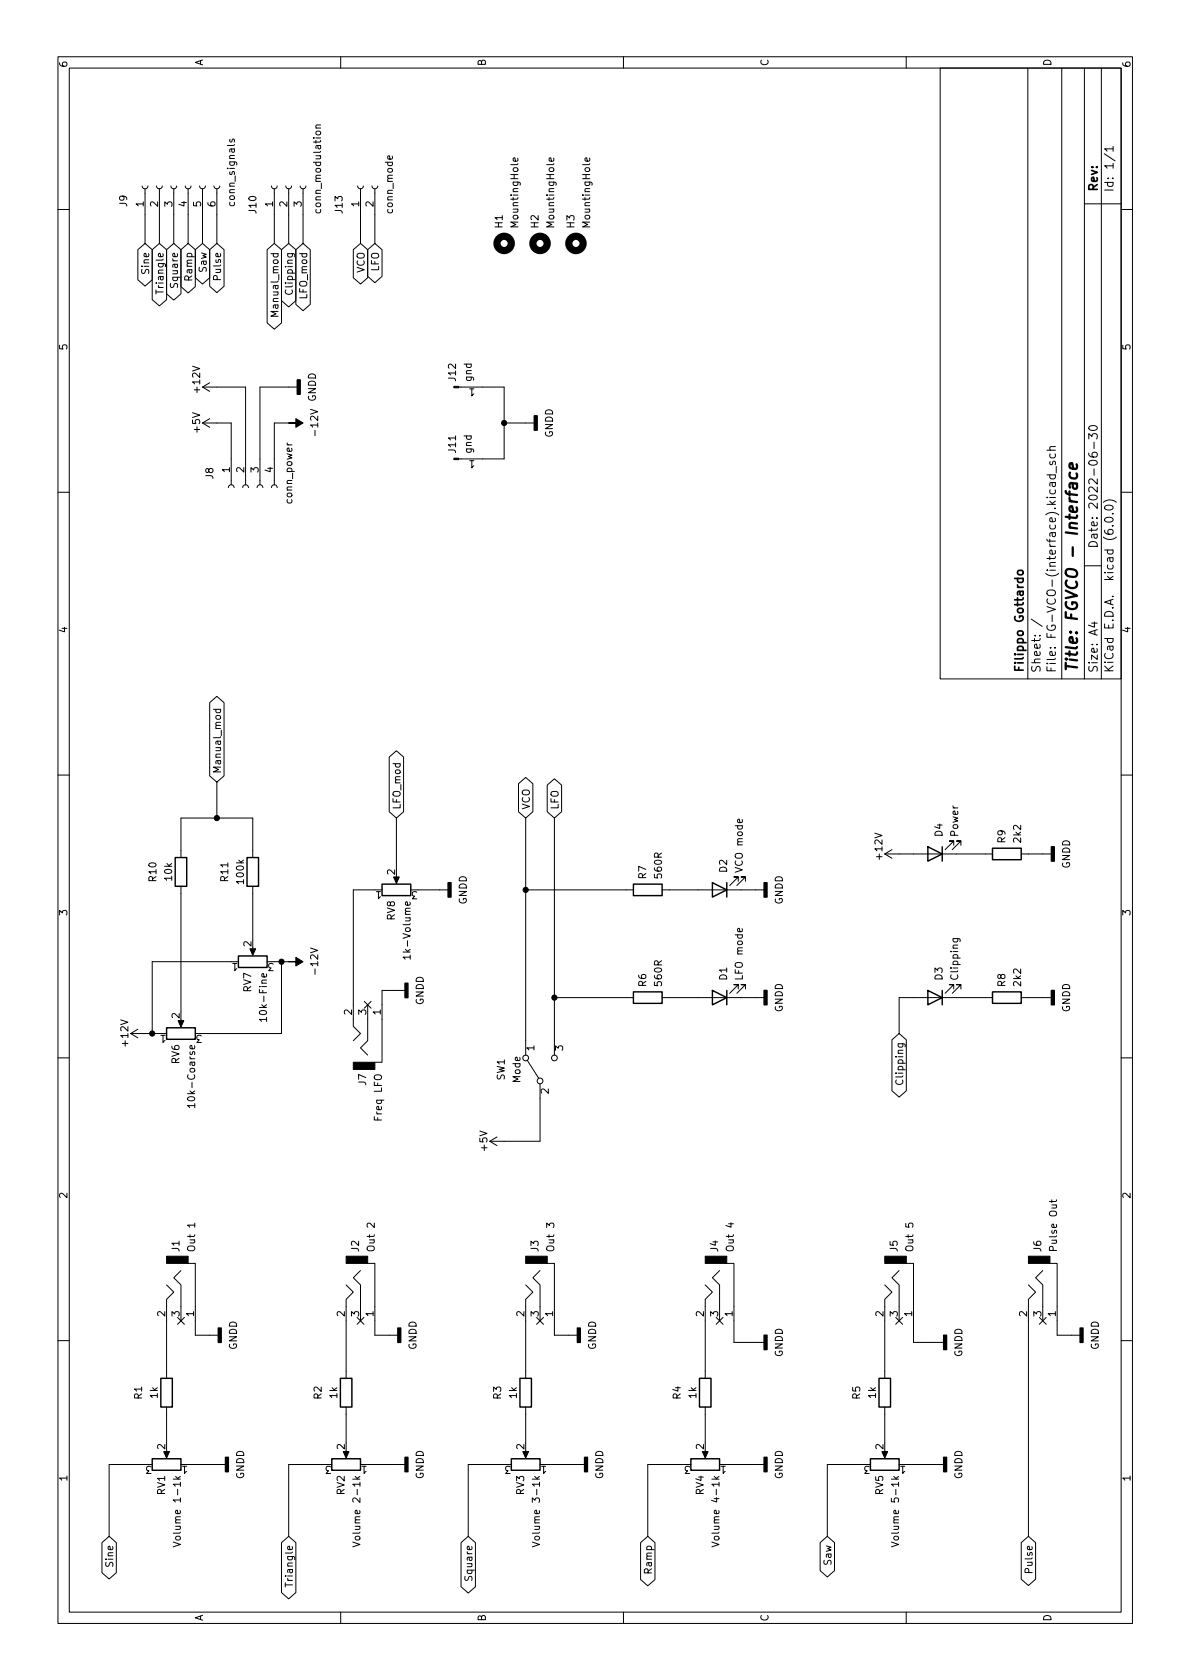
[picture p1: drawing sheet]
<svg xmlns="http://www.w3.org/2000/svg" width="210mm" height="297mm" viewBox="0 0 210 297" stroke-linecap="round" stroke-linejoin="round" font-family="sans-serif">
<g fill="none" stroke="#000" stroke-width=".18">
<path d="M10.2 10h190.1v277h-190.1zM12.2 12h186.1v273h-186.1zM60.2 10v2M110.2 10v2M160.2 10v2M166.3 12h32v108h-32zM181.8 12v108M187.8 12v108M191.8 12v108M194.8 12v108M10.2 37h2M25.1 32.9l.2 .3 .3 .2 .4-.2 .2-.3"/>
<path d="M25.6 33.4v9.6M27.7 32.9l.1 .3 .4 .2 .3-.2 .2-.3M28.2 33.4v9.6M30.2 32.9l.2 .3 .3 .2 .4-.2 .1-.3M30.7 33.4v9.6M32.8 32.9l.1 .3 .4 .2 .3-.2 .2-.3M33.3 33.4v9.6M35.3 32.9l.1 .3 .4 .2 .4-.2 .1-.3M35.8 33.4v9.6M37.8 32.9l.2 .3 .3 .2 .4-.2 .2-.3M38.3 33.4v9.6M40.7 24.6l-.1 .3 .2 .2h.2l.1-.5h.3v.5"/>
<path d="M48 32.9l.1 .3 .4 .2 .4-.2 .1-.3M48.5 33.4v9.6M50.5 32.9l.2 .3 .3 .2 .4-.2 .2-.3M51 33.4v9.6M53.1 32.9l.1 .3 .4 .2 .3-.2 .2-.3M53.6 33.4v9.6M55.9 22.6h.8M56 23.2h.6l.1 .2-.1 .3-.1 .1h-.5l-.1-.2zM56.7 22.1l-.8 .1v.3l.1 .1M63.2 32.9l.2 .3 .3 .2 .4-.2 .2-.3M63.7 33.4v9.6M65.8 32.9l.1 .3 .4 .2 .3-.2 .2-.3"/>
<path d="M66.3 33.4v9.6M69.3 27.6l.1 .4-.2 .1h-.6v-.5l.3-.1 .1 .6M91.5 28l.1 .3-.2 .2-.6-.1v-.4l.2-.1 .2 .6M97.9 28v.3l-.1 .2-.6-.1v-.4l.2-.1 .1 .6M104.2 28l.1 .3-.2 .2-.6-.1v-.4l.2-.1 .2 .6M191.8 36h6.5M195.3 27.2l1.9 1.3M196.8 26.3h-1.5l.5 .4M196.8 25.9v.8M198.3 37h2M24.4 44.2l1.2-1.2 1.3 1.2v5.3l-1.3 1.1-1.2-1.1zM26.9 44.2l1.3-1.2 1.3 1.2v8.8l-1.3 1.1-1.3-1.1z"/>
<path d="M27.6 51.3v.7M29.5 44.2l1.2-1.2 1.3 1.2v7.8l-1.3 1.1-1.2-1.1zM32 44.2l1.3-1.2 1.2 1.2v6.5l-1.2 1.1-1.3-1.1zM34.5 44.2l1.3-1.2 1.3 1.2v4.9l-1.3 1.1-1.3-1.1zM37.1 44.2l1.2-1.2 1.3 1.2v6.4l-1.3 1.1-1.2-1.1zM47.2 44.2l1.3-1.2 1.3 1.2v12.9l-1.3 1.1-1.3-1.1zM49.2 55.1h-1.3l.9 .4-.9 .4h1.3M49.8 44.2l1.2-1.2 1.3 1.2v9l-1.3 1.1-1.2-1.1zM52.3 44.2l1.3-1.2 1.3 1.2v9.6l-1.3 1.1-1.3-1.1zM62.5 44.2l1.2-1.2 1.3 1.2v4.9l-1.3 1.1-1.2-1.1zM65 44.2l1.3-1.2 1.3 1.2v4.7l-1.3 1.1-1.3-1.1zM35.8 68.4h7.6v17.3"/>
<path d="M35.8 74.8h5.1v10.9M35.8 68.4l1.3 .8M35.8 74.8l1.3 .8M37.1 67.7l-1.3 .7M37.1 74l-1.3 .8M50.8 78.3l.2 .4M51 74.8h-2.5v10.9M52.6 68.4h-6.6v17.3M81.1 68.4h8v12.7h-8M89.1 74.8h5.4M185.1 79.6h1.5M186.6 79h-.9l-.1 .4 .2 .2"/>
<path d="M192.5 77.6v-.9l.6 .5 .1-.5h.7l.1 .3v.4l-.1 .2M192.6 75.5a1 1 0 0 1 1.4 .1 .81 .81 0 0 1-.6 .6 .81 .81 0 0 1-.8-.3zM193.5 78.2v1.1M10.2 87h2M40.4 86.2l.1-.3 .4-.2 .3 .2 .2 .3M42.9 86.2l.2-.3 .3-.2 .4 .2 .1 .3M45.5 86.2l.1-.3 .4-.2 .3 .2 .2 .3M48 86.2l.1-.3 .4-.2 .4 .2 .1 .3M185.1 84h1.5M185.7 84l-.1 .4 .3 .3h.4l.3-.2v-.5M185.7 81.6l-.1 .4 .2 .2 .3-.1 .1-.5h.4v.6M185.7 80.2l-.1 .5 .3 .3h.4l.3-.2v-.6"/>
<path d="M186 85.3l.1 .5a.29 .29 0 0 0 .2 .2 .29 .29 0 0 0 .3-.2v-.5M186.6 85.3l-.9 .1v.6M186.8 82.5v1.1M192.5 80.1a.59 .59 0 0 0 .7 .7h.5l.3-.1v-.5l-.1-.2h-.5l-.2 .1-.1 .4 .3 .3M195.1 88.8a1.72 1.72 0 0 1 2.3 0M195.4 91.7a1 1 0 0 1 1.4 .1 .81 .81 0 0 1-.6 .6 .81 .81 0 0 1-.8-.3zM195.5 89.5a.81 .81 0 0 1 1.3 .3 .94 .94 0 0 1-1.5 0zM196.7 93h.1M196.7 90.8h.1M198.3 87h2M182.4 109.5l1.9 1.2M191.8 100h3"/>
<path d="M193 110.2h1M193.5 110v.9l-1-.4M10.2 137h2M37.1 124.2l1.2-1.1 1.3 1.1v13l-1.3 1.1-1.2-1.1zM37.7 125.4h1.3M38.2 125.4v.4l.2 .2 .6-.1v-.5M38.3 138.3v6.3M68.8 133.9l1.3-1.2 1.3 1.2v9.6l-1.3 1.1-1.3-1.1zM91.7 138.6l1.3-1.1 1.2 1.1v4.9l-1.2 1.1-1.3-1.1zM96.8 138.8l1.2-1.1 1.3 1.1v4.7l-1.3 1.1-1.2-1.1zM198.3 137h2M32 151.6v-7h12.7v7"/>
<path d="M32 156.7v22.2M44.7 156.7v9.5M66.3 157.3h-3.8v24.2l1.2 1.2-1.2 1.3M70.1 144.6v8.9M70.1 154.8v1M72.5 159.5v.4l-.1 .1h-.6v-.5l.2-.1 .1 .6M73.9 157.3h5.3M93 157.3h19M93 144.6v41.9M98 144.6v41.9M117.1 157.3h18M130.6 155.8v-.7h-.8h.8l-1.6 1.5"/>
<path d="M131.8 155.8v-.7h-.7h.7l-1.5 1.5M156.5 151h19M156.5 151l1.2 .8M157.7 150.2l-1.2 .8M168.7 149.5v-.8h-.8h.8l-1.6 1.5M169.9 149.5v-.8h-.7h.7l-1.5 1.5M180.6 151h5.3M40.9 170h-14v12.7M44.7 167.5v1M47.1 172.2v.4l-.1 .1h-.6v-.5l.2-.1 .1 .6M47.1 179.9v.7M48.5 170h2.5"/>
<path d="M49.8 170v12.7h-14M64.4 177l1.2 1.3M65 177.7v6.3l-1.3 1.3 1.3 1.2M65.6 177l-1.2 1.3M71.6 175.1h-4v12.7h-1.3M72.5 169.2h-1.2l.3 .4M72.5 168.9v.7M98 176.4h14M117.1 176.4h18M130.6 174.9v-.8h-.8h.8l-1.6 1.5M131.8 174.9v-.8h-.7h.7l-1.5 1.5M168.5 165.9h1.1l.2 .3-.1 .3"/>
<path d="M168.6 165.9l-.1 .4 .3 .3 .5-.2v-.5M168.7 174.9v-.8h-.8h.8l-1.6 1.5M169.9 174.9v-.8h-.7h.7l-1.5 1.5M175.5 176.4h-16.5v6.3M180.6 176.4h5.3M10.2 187h2M23.1 182.7l1.3 .8M23.1 182.7h5.1M24.4 182l-1.3 .7M32 180.2v1M34.4 184.9v.4l-.1 .1h-.6v-.5l.2-.1 .1 .6M34.4 195.5h-1.2l.3 .3"/>
<path d="M34.4 195.1v.7M47.1 180.2h-1.2l.3 .4M93.2 187.4l2 3.2M95.5 191.6v10.2h-8.9M157.7 183.9l1.3-1.2 1.3 1.2v9l-1.3 1.1-1.3-1.1zM198.3 187h2M34.4 216.3v.7M86.6 201.8l1.3 .8M87.9 201l-1.3 .8M186 212.1v.5M186.8 212.1l-.1 .3h-1.1M10.2 237h2"/>
<path d="M29.5 227.2l1.2 1.3-1.2 1.2v14M31.4 232.9l1.2 1.2M32 224.6l-1.3 1.3 1.3 1.3v6.3M32.6 232.9l-1.2 1.2M33.3 223.4h1.2v12.7h4.1M61.2 227.2l1.3 1.3-1.3 1.2v14M63.1 232.9l1.3 1.2M63.7 224.6l-1.2 1.3 1.2 1.3v6.3M64.4 232.9l-1.3 1.2M65 223.4h1.3v12.7h4.1M93 227.2l1.2 1.3-1.2 1.2v14M94.9 232.9l1.2 1.2"/>
<path d="M95.5 224.6l-1.3 1.3 1.3 1.3v6.3M96.1 232.9l-1.2 1.2M96.8 223.4h1.2v12.7h4.1M124.7 227.2l1.3 1.3-1.3 1.2v14M126.6 232.9l1.3 1.2M127.2 224.6l-1.2 1.3 1.2 1.3v6.3M127.9 232.9l-1.3 1.2M128.5 223.4h1.3v13.9h5.3M156.5 227.2l1.2 1.3-1.2 1.2v14M158.4 232.9l1.2 1.2M159 224.6l-1.3 1.3 1.3 1.3v6.3M159.6 232.9l-1.2 1.2"/>
<path d="M160.3 223.4h1.2v13.9h5.4M181.9 227.2l1.2 1.3-1.2 1.2v41.9M183.8 232.9l1.2 1.2M184.4 224.6l-1.3 1.3 1.3 1.3v6.3M185 232.9l-1.2 1.2M185.7 223.4h1.2v12.7h4.1M198.3 237h2M25.6 258.9h-6.3v12.7M29.5 248.8v6.3M29.5 256.4v1M33.3 258.9h6.6M57.4 258.9h-6.4v12.7"/>
<path d="M61.2 248.8v6.3M61.2 256.4v1M65 258.9h6.6M89.1 258.9h-6.3v12.7M93 248.8v6.3M93 256.4v1M96.8 258.9h6.6M120.9 258.9h-6.4v12.7M124.7 248.8v6.3M124.7 256.4v1M128.5 258.9h6.6M152.6 258.9h-6.3v12.7"/>
<path d="M156.5 248.8v6.3M156.5 256.4v1M160.3 258.9h6.6M18 272.8l1.3-1.2 1.3 1.2v5.3l-1.3 1.1-1.3-1.1zM30.6 272.6l1.3 .5-1.3 .4M30.6 261.5h1.3M31.1 261l.4 .5M31.9 261l-.5 .4M49.8 272.8l1.2-1.2 1.3 1.2v8.8l-1.3 1.1-1.2-1.1zM50.4 279.9v.7M62.4 272.6l1.2 .5-1.2 .4M62.4 261.5h1.2"/>
<path d="M62.8 261l.5 .5M63.6 261l-.4 .4M81.5 272.8l1.3-1.2 1.3 1.2v7.8l-1.3 1.1-1.3-1.1zM94.1 272.6l1.3 .5-1.3 .4M94.1 261.5h1.3M94.6 261l.4 .5M95.4 261l-.5 .4M113.3 272.8l1.2-1.2 1.3 1.2v6.5l-1.3 1.1-1.2-1.1zM125.9 272.6l1.2 .5-1.2 .4M125.9 261.5h1.2M126.3 261l.5 .5M127.1 261l-.4 .4"/>
<path d="M145 272.8l1.3-1.2 1.3 1.2v4.9l-1.3 1.1-1.3-1.1zM157.6 272.6l1.3 .5-1.3 .4M157.6 261.5h1.3M158.1 261l.4 .5M158.9 261l-.5 .4M180.6 272.8l1.3-1.2 1.2 1.2v6.4l-1.2 1.1-1.3-1.1zM60.2 285v2M110.2 285v2M160.2 285v2"/>
<circle cx="93" cy="187.1" r=".51"/>
<circle cx="95.5" cy="191.1" r=".51"/>
<circle cx="98" cy="187.1" r=".51"/>
</g>
<path d="M189.2 83.6a.66 .66 0 0 0 .3 1h.6l.3-.1 .1-.2-.1-.6M189.6 85.4l.1 .7a.4 .4 0 0 0 .3 .3 .4 .4 0 0 0 .5-.2l-.1-.7M190.4 82.1l.1 .2-.1 .5h-1l-.3-.3 .1-.6h.4l.2 1M190.5 85.5h-1.3l-.1 .1 .1 .6" fill="none" stroke="#000" stroke-width=".4"/>
<path d="M180 101l.2-.2h.4l.3 .2v.3l-.3 .3h-.4l-.3-.3z" fill="none" stroke="#000" stroke-width=".3"/>
<g fill="none" stroke="#000" stroke-width=".25">
<path d="M31 151.6h2v5.1h-2zM43.7 151.6h2v5.1h-2zM67.6 156.3h5v2.1h-5zM112 156.3h5.1v2.1h-5.1zM126 156.1l2.5 1.2-2.5 1.3zM128.5 156.1v2.5M164.1 149.7l2.5 1.3-2.5 1.3zM166.6 149.7v2.6M175.5 150h5.1v2h-5.1zM42.2 169h5v2.1h-5zM112 175.4h5.1v2h-5.1zM126 175.1l2.5 1.3-2.5 1.3z"/>
<path d="M128.5 175.1v2.6M164.1 175.1l2.5 1.3-2.5 1.3zM166.6 175.1v2.6M175.5 175.4h5.1v2h-5.1zM29.5 181.7h5v2.1h-5zM26.9 257.9h5.1v2.1h-5.1zM28.4 243.7h2.1v5.1h-2.1zM58.7 257.9h5v2.1h-5zM60.2 243.7h2v5.1h-2zM90.4 257.9h5.1v2.1h-5.1zM91.9 243.7h2.1v5.1h-2.1zM122.2 257.9h5v2.1h-5z"/>
<path d="M123.7 243.7h2v5.1h-2zM153.9 257.9h5.1v2.1h-5.1zM155.4 243.7h2.1v5.1h-2.1z"/>
</g>
<g fill="none" stroke="#000" stroke-width="1.3">
<circle cx="89.1" cy="43" r="1.27"/>
<circle cx="95.5" cy="43" r="1.27"/>
<circle cx="101.8" cy="43" r="1.27"/>
</g>
<g fill="#000" stroke="#000" stroke-width=".25">
<path d="M52.6 67.2h.5v2.5h-.5zM94.5 73.5h.5v2.6h-.5zM79.2 156.1h.6v2.5h-.6zM135.1 156.1h.5v2.5h-.5zM185.9 149.7h.5v2.6h-.5zM71.6 173.8h.5v2.6h-.5zM135.1 175.1h.5v2.6h-.5zM185.9 175.1h.5v2.6h-.5zM38.6 234.8h.5v2.5h-.5zM70.4 234.8h.5v2.5h-.5zM102.1 234.8h.5v2.5h-.5zM135.1 236.1h.5v2.5h-.5z"/>
<path d="M166.9 236.1h.5v2.5h-.5zM191 234.8h.5v2.5h-.5zM39.9 257.7h.5v2.5h-.5zM71.6 257.7h.5v2.5h-.5zM103.4 257.7h.5v2.5h-.5zM135.1 257.7h.5v2.5h-.5zM166.9 257.7h.5v2.5h-.5z"/>
</g>
<g fill="#000" stroke="#000" stroke-width=".18">
<path d="M51 74.8h1.3v-.8l1.3 .8-1.3 .8v-.8zM80.3 68.3h.8v.3h-.8zM80.3 81h.8v.3h-.8zM69.6 155.1h1l-.5 1.1zM44.2 167.8h1l-.5 1.1zM51 170h1.3v-.7l1.3 .7-1.3 .8v-.8zM31.5 180.5h1l-.5 1.1zM62.5 187.8h3.8v1.3h-3.8zM29.5 222.1h3.8v1.3h-3.8zM61.2 222.1h3.8v1.3h-3.8zM93 222.1h3.8v1.3h-3.8zM124.7 222.1h3.8v1.3h-3.8z"/>
<path d="M156.5 222.1h3.8v1.3h-3.8zM181.9 222.1h3.8v1.3h-3.8zM29 256.7h1l-.5 1.1zM60.7 256.7h1l-.5 1.1zM92.5 256.7h1l-.5 1.1zM124.2 256.7h1l-.5 1.1zM156 256.7h1l-.5 1.1z"/>
<circle cx="89.1" cy="74.8" r=".46"/>
<circle cx="38.3" cy="144.6" r=".46"/>
<circle cx="93" cy="157.3" r=".46"/>
<circle cx="49.8" cy="170" r=".46"/>
<circle cx="98" cy="176.4" r=".46"/>
<circle cx="26.9" cy="182.7" r=".46"/>
</g>
<text font-size="2.8" x="190.6" y="119" transform="rotate(-90 190.6 119)">Title: FGVCO - Interface</text>
<g font-size="2.1">
<text x="194.1" y="34" transform="rotate(-90 194.1 34)">Rev:</text>
<text x="196.9" y="34" transform="rotate(-90 196.9 34)">Id: 1/1</text>
<text x="194.1" y="97" transform="rotate(-90 194.1 97)">Date: 2022-06-30</text>
<text x="181" y="119" transform="rotate(-90 181 119)">Filippo Gottardo</text>
<text x="184" y="119" transform="rotate(-90 184 119)">Sheet: /</text>
<text x="186.7" y="119" transform="rotate(-90 186.7 119)">File: FG-VCO-(interface).kicad_sch</text>
<text x="194.1" y="119" transform="rotate(-90 194.1 119)">Size: A4</text>
<text x="196.9" y="119" transform="rotate(-90 196.9 119)">KiCad E.D.A. kicad (6.0.0)</text>
</g>
<g font-size="1.8">
<text x="35.9" y="11.7" transform="rotate(-90 35.9 11.7)">A</text>
<text x="85.9" y="11.7" transform="rotate(-90 85.9 11.7)">B</text>
<text x="135.9" y="11.7" transform="rotate(-90 135.9 11.7)">C</text>
<text x="185.9" y="11.7" transform="rotate(-90 185.9 11.7)">D</text>
<text x="11.9" y="12" transform="rotate(-90 11.9 12)">6</text>
<text x="199.9" y="12" transform="rotate(-90 199.9 12)">6</text>
<text x="22.5" y="36.5" transform="rotate(-90 22.5 36.5)">J9</text>
<text x="25.4" y="36.5" transform="rotate(-90 25.4 36.5)">1</text>
<text x="27.9" y="36.5" transform="rotate(-90 27.9 36.5)">2</text>
<text x="30.5" y="36.5" transform="rotate(-90 30.5 36.5)">3</text>
<text x="33" y="36.5" transform="rotate(-90 33 36.5)">4</text>
<text x="35.6" y="36.5" transform="rotate(-90 35.6 36.5)">5</text>
<text x="38.1" y="36.5" transform="rotate(-90 38.1 36.5)">6</text>
<text x="41.5" y="36.1" transform="rotate(-90 41.5 36.1)">conn_signals</text>
<text x="45.3" y="37.7" transform="rotate(-90 45.3 37.7)">J10</text>
<text x="48.3" y="36.5" transform="rotate(-90 48.3 36.5)">1</text>
<text x="50.8" y="36.5" transform="rotate(-90 50.8 36.5)">2</text>
<text x="53.3" y="36.5" transform="rotate(-90 53.3 36.5)">3</text>
<text x="56.8" y="37.2" transform="rotate(-90 56.8 37.2)">conn_modulation</text>
<text x="60.6" y="37.7" transform="rotate(-90 60.6 37.7)">J13</text>
<text x="63.5" y="36.5" transform="rotate(-90 63.5 36.5)">1</text>
<text x="66" y="36.5" transform="rotate(-90 66 36.5)">2</text>
<text x="69.5" y="37.5" transform="rotate(-90 69.5 37.5)">conn_mode</text>
<text x="88.9" y="40.3" transform="rotate(-90 88.9 40.3)">H1</text>
<text x="91.7" y="39.9" transform="rotate(-90 91.7 39.9)">MountingHole</text>
<text x="95.2" y="40.3" transform="rotate(-90 95.2 40.3)">H2</text>
<text x="98" y="39.9" transform="rotate(-90 98 39.9)">MountingHole</text>
<text x="101.6" y="40.3" transform="rotate(-90 101.6 40.3)">H3</text>
<text x="104.4" y="39.9" transform="rotate(-90 104.4 39.9)">MountingHole</text>
<text x="26.4" y="48.2" transform="rotate(-90 26.4 48.2)">Sine</text>
<text x="28.9" y="51.3" transform="rotate(-90 28.9 51.3)">Triangle</text>
<text x="31.5" y="50.5" transform="rotate(-90 31.5 50.5)">Square</text>
<text x="34" y="49.4" transform="rotate(-90 34 49.4)">Ramp</text>
<text x="36.5" y="48" transform="rotate(-90 36.5 48)">Saw</text>
<text x="39.1" y="49.2" transform="rotate(-90 39.1 49.2)">Pulse</text>
<text x="51.8" y="51.5" transform="rotate(-90 51.8 51.5)">Clipping</text>
<text x="54.3" y="52.7" transform="rotate(-90 54.3 52.7)">LFO_mod</text>
<text x="64.5" y="48.3" transform="rotate(-90 64.5 48.3)">VCO</text>
<text x="67" y="48" transform="rotate(-90 67 48)">LFO</text>
<text x="49.2" y="55.3" transform="rotate(-90 49.2 55.3)">Manual_mod</text>
<text x="11.9" y="62" transform="rotate(-90 11.9 62)">5</text>
<text x="199.9" y="62" transform="rotate(-90 199.9 62)">5</text>
<text x="35.4" y="69.3" transform="rotate(-90 35.4 69.3)">+12V</text>
<text x="55.9" y="71" transform="rotate(-90 55.9 71)">GNDD</text>
<text x="80.6" y="67.3" transform="rotate(-90 80.6 67.3)">J12</text>
<text x="83.4" y="67.4" transform="rotate(-90 83.4 67.4)">gnd</text>
<text x="83.9" y="68.7" transform="rotate(180 83.9 68.7)">1</text>
<text x="35.4" y="76.4" transform="rotate(-90 35.4 76.4)">+5V</text>
<text x="56.2" y="76.7" transform="rotate(-90 56.2 76.7)">-12V</text>
<text x="97.8" y="77.4" transform="rotate(-90 97.8 77.4)">GNDD</text>
<text x="40.6" y="83.5" transform="rotate(-90 40.6 83.5)">1</text>
<text x="43.2" y="83.5" transform="rotate(-90 43.2 83.5)">2</text>
<text x="45.7" y="83.5" transform="rotate(-90 45.7 83.5)">3</text>
<text x="48.3" y="83.5" transform="rotate(-90 48.3 83.5)">4</text>
<text x="80.6" y="80" transform="rotate(-90 80.6 80)">J11</text>
<text x="83.4" y="80.1" transform="rotate(-90 83.4 80.1)">gnd</text>
<text x="83.9" y="81.4" transform="rotate(180 83.9 81.4)">1</text>
<text x="37.7" y="84.7" transform="rotate(-90 37.7 84.7)">J8</text>
<text x="51.7" y="88.9" transform="rotate(-90 51.7 88.9)">conn_power</text>
<text x="11.9" y="112" transform="rotate(-90 11.9 112)">4</text>
<text x="199.9" y="112" transform="rotate(-90 199.9 112)">4</text>
<text x="39.1" y="136.9" transform="rotate(-90 39.1 136.9)">Manual_mod</text>
<text x="70.8" y="143.2" transform="rotate(-90 70.8 143.2)">LFO_mod</text>
<text x="93.7" y="143.2" transform="rotate(-90 93.7 143.2)">VCO</text>
<text x="98.8" y="143.2" transform="rotate(-90 98.8 143.2)">LFO</text>
<text x="166.7" y="147.9" transform="rotate(-90 166.7 147.9)">D4</text>
<text x="169.4" y="147.8" transform="rotate(-90 169.4 147.8)">Power</text>
<text x="177.8" y="149" transform="rotate(-90 177.8 149)">R9</text>
<text x="180.6" y="148.9" transform="rotate(-90 180.6 148.9)">2k2</text>
<text x="27.7" y="155.8" transform="rotate(-90 27.7 155.8)">R10</text>
<text x="30.4" y="155.6" transform="rotate(-90 30.4 155.6)">10k</text>
<text x="40.4" y="155.8" transform="rotate(-90 40.4 155.8)">R11</text>
<text x="69.8" y="154.7" transform="rotate(-90 69.8 154.7)">2</text>
<text x="114.3" y="155.4" transform="rotate(-90 114.3 155.4)">R7</text>
<text x="117.1" y="155.1" transform="rotate(-90 117.1 155.1)">560R</text>
<text x="128.6" y="154.2" transform="rotate(-90 128.6 154.2)">D2</text>
<text x="131.3" y="154" transform="rotate(-90 131.3 154)">VCO mode</text>
<text x="156" y="151.8" transform="rotate(-90 156 151.8)">+12V</text>
<text x="189.2" y="153.6" transform="rotate(-90 189.2 153.6)">GNDD</text>
<text x="43.1" y="156.1" transform="rotate(-90 43.1 156.1)">100k</text>
<text x="67.4" y="157.6" transform="rotate(180 67.4 157.6)">1</text>
<text x="73.8" y="157.6" transform="rotate(180 73.8 157.6)">3</text>
<text x="82.5" y="159.9" transform="rotate(-90 82.5 159.9)">GNDD</text>
<text x="138.4" y="159.9" transform="rotate(-90 138.4 159.9)">GNDD</text>
<text x="11.9" y="162" transform="rotate(-90 11.9 162)">3</text>
<text x="44.4" y="167.4" transform="rotate(-90 44.4 167.4)">2</text>
<text x="69.8" y="162.7" transform="rotate(-90 69.8 162.7)">RV8</text>
<text x="199.9" y="162" transform="rotate(-90 199.9 162)">3</text>
<text x="42" y="170.3" transform="rotate(180 42 170.3)">1</text>
<text x="48.4" y="170.3" transform="rotate(180 48.4 170.3)">3</text>
<text x="56.2" y="171.9" transform="rotate(-90 56.2 171.9)">-12V</text>
<text x="72.6" y="169" transform="rotate(-90 72.6 169)">1k-Volume</text>
<text x="128.6" y="173.3" transform="rotate(-90 128.6 173.3)">D1</text>
<text x="131.3" y="173" transform="rotate(-90 131.3 173)">LFO mode</text>
<text x="166.7" y="173.3" transform="rotate(-90 166.7 173.3)">D3</text>
<text x="169.4" y="173.1" transform="rotate(-90 169.4 173.1)">Clipping</text>
<text x="44.4" y="175.4" transform="rotate(-90 44.4 175.4)">RV7</text>
<text x="47.2" y="180" transform="rotate(-90 47.2 180)">10k-Fine</text>
<text x="62.2" y="179.4" transform="rotate(-90 62.2 179.4)">2</text>
<text x="64.8" y="179.4" transform="rotate(-90 64.8 179.4)">3</text>
<text x="67.3" y="179.4" transform="rotate(-90 67.3 179.4)">1</text>
<text x="74.9" y="177.7" transform="rotate(-90 74.9 177.7)">GNDD</text>
<text x="114.3" y="174.4" transform="rotate(-90 114.3 174.4)">R6</text>
<text x="117.1" y="174.2" transform="rotate(-90 117.1 174.2)">560R</text>
<text x="138.4" y="179" transform="rotate(-90 138.4 179)">GNDD</text>
<text x="177.8" y="174.4" transform="rotate(-90 177.8 174.4)">R8</text>
<text x="180.6" y="174.3" transform="rotate(-90 180.6 174.3)">2k2</text>
<text x="189.2" y="179" transform="rotate(-90 189.2 179)">GNDD</text>
<text x="22.7" y="184.8" transform="rotate(-90 22.7 184.8)">+12V</text>
<text x="29.3" y="183" transform="rotate(180 29.3 183)">1</text>
<text x="31.7" y="180.1" transform="rotate(-90 31.7 180.1)">2</text>
<text x="35.7" y="183" transform="rotate(180 35.7 183)">3</text>
<text x="94.5" y="185.8" transform="rotate(-90 94.5 185.8)">1</text>
<text x="99.6" y="185.8" transform="rotate(-90 99.6 185.8)">3</text>
<text x="31.7" y="188.1" transform="rotate(-90 31.7 188.1)">RV6</text>
<text x="64.7" y="191.9" transform="rotate(-90 64.7 191.9)">J7</text>
<text x="89.2" y="191" transform="rotate(-90 89.2 191)">SW1</text>
<text x="92" y="191.4" transform="rotate(-90 92 191.4)">Mode</text>
<text x="159.7" y="191.2" transform="rotate(-90 159.7 191.2)">Clipping</text>
<text x="34.5" y="195.1" transform="rotate(-90 34.5 195.1)">10k-Coarse</text>
<text x="67.5" y="198" transform="rotate(-90 67.5 198)">Freq LFO</text>
<text x="97" y="193.4" transform="rotate(-90 97 193.4)">2</text>
<text x="86.2" y="203.4" transform="rotate(-90 86.2 203.4)">+5V</text>
<text x="11.9" y="212" transform="rotate(-90 11.9 212)">2</text>
<text x="199.9" y="212" transform="rotate(-90 199.9 212)">2</text>
<text x="31.7" y="221.3" transform="rotate(-90 31.7 221.3)">J1</text>
<text x="34.5" y="221" transform="rotate(-90 34.5 221)">Out 1</text>
<text x="63.5" y="221.3" transform="rotate(-90 63.5 221.3)">J2</text>
<text x="66.2" y="221" transform="rotate(-90 66.2 221)">Out 2</text>
<text x="95.2" y="221.3" transform="rotate(-90 95.2 221.3)">J3</text>
<text x="98" y="221" transform="rotate(-90 98 221)">Out 3</text>
<text x="127" y="221.3" transform="rotate(-90 127 221.3)">J4</text>
<text x="129.7" y="221" transform="rotate(-90 129.7 221)">Out 4</text>
<text x="158.7" y="221.3" transform="rotate(-90 158.7 221.3)">J5</text>
<text x="161.5" y="221" transform="rotate(-90 161.5 221)">Out 5</text>
<text x="184.1" y="221.3" transform="rotate(-90 184.1 221.3)">J6</text>
<text x="186.9" y="220.8" transform="rotate(-90 186.9 220.8)">Pulse Out</text>
<text x="29.2" y="232.8" transform="rotate(-90 29.2 232.8)">2</text>
<text x="31.7" y="232.8" transform="rotate(-90 31.7 232.8)">3</text>
<text x="34.3" y="232.8" transform="rotate(-90 34.3 232.8)">1</text>
<text x="61" y="232.8" transform="rotate(-90 61 232.8)">2</text>
<text x="63.5" y="232.8" transform="rotate(-90 63.5 232.8)">3</text>
<text x="66" y="232.8" transform="rotate(-90 66 232.8)">1</text>
<text x="92.7" y="232.8" transform="rotate(-90 92.7 232.8)">2</text>
<text x="95.2" y="232.8" transform="rotate(-90 95.2 232.8)">3</text>
<text x="97.8" y="232.8" transform="rotate(-90 97.8 232.8)">1</text>
<text x="124.5" y="232.8" transform="rotate(-90 124.5 232.8)">2</text>
<text x="127" y="232.8" transform="rotate(-90 127 232.8)">3</text>
<text x="129.5" y="232.8" transform="rotate(-90 129.5 232.8)">1</text>
<text x="156.2" y="232.8" transform="rotate(-90 156.2 232.8)">2</text>
<text x="158.7" y="232.8" transform="rotate(-90 158.7 232.8)">3</text>
<text x="161.3" y="232.8" transform="rotate(-90 161.3 232.8)">1</text>
<text x="181.6" y="232.8" transform="rotate(-90 181.6 232.8)">2</text>
<text x="184.1" y="232.8" transform="rotate(-90 184.1 232.8)">3</text>
<text x="186.7" y="232.8" transform="rotate(-90 186.7 232.8)">1</text>
<text x="41.9" y="238.7" transform="rotate(-90 41.9 238.7)">GNDD</text>
<text x="73.6" y="238.7" transform="rotate(-90 73.6 238.7)">GNDD</text>
<text x="105.4" y="238.7" transform="rotate(-90 105.4 238.7)">GNDD</text>
<text x="138.4" y="240" transform="rotate(-90 138.4 240)">GNDD</text>
<text x="170.2" y="240" transform="rotate(-90 170.2 240)">GNDD</text>
<text x="194.3" y="238.7" transform="rotate(-90 194.3 238.7)">GNDD</text>
<text x="25.1" y="247.4" transform="rotate(-90 25.1 247.4)">R1</text>
<text x="27.9" y="247.2" transform="rotate(-90 27.9 247.2)">1k</text>
<text x="56.9" y="247.4" transform="rotate(-90 56.9 247.4)">R2</text>
<text x="59.6" y="247.2" transform="rotate(-90 59.6 247.2)">1k</text>
<text x="88.6" y="247.4" transform="rotate(-90 88.6 247.4)">R3</text>
<text x="91.4" y="247.2" transform="rotate(-90 91.4 247.2)">1k</text>
<text x="120.4" y="247.4" transform="rotate(-90 120.4 247.4)">R4</text>
<text x="123.1" y="247.2" transform="rotate(-90 123.1 247.2)">1k</text>
<text x="152.1" y="247.4" transform="rotate(-90 152.1 247.4)">R5</text>
<text x="154.9" y="247.2" transform="rotate(-90 154.9 247.2)">1k</text>
<text x="29.2" y="256.3" transform="rotate(-90 29.2 256.3)">2</text>
<text x="61" y="256.3" transform="rotate(-90 61 256.3)">2</text>
<text x="92.7" y="256.3" transform="rotate(-90 92.7 256.3)">2</text>
<text x="124.5" y="256.3" transform="rotate(-90 124.5 256.3)">2</text>
<text x="156.2" y="256.3" transform="rotate(-90 156.2 256.3)">2</text>
<text x="11.9" y="262" transform="rotate(-90 11.9 262)">1</text>
<text x="26.8" y="259.2" transform="rotate(180 26.8 259.2)">3</text>
<text x="33.1" y="259.2" transform="rotate(180 33.1 259.2)">1</text>
<text x="43.2" y="261.5" transform="rotate(-90 43.2 261.5)">GNDD</text>
<text x="58.5" y="259.2" transform="rotate(180 58.5 259.2)">3</text>
<text x="64.9" y="259.2" transform="rotate(180 64.9 259.2)">1</text>
<text x="74.9" y="261.5" transform="rotate(-90 74.9 261.5)">GNDD</text>
<text x="90.3" y="259.2" transform="rotate(180 90.3 259.2)">3</text>
<text x="96.6" y="259.2" transform="rotate(180 96.6 259.2)">1</text>
<text x="106.7" y="261.5" transform="rotate(-90 106.7 261.5)">GNDD</text>
<text x="122" y="259.2" transform="rotate(180 122 259.2)">3</text>
<text x="128.4" y="259.2" transform="rotate(180 128.4 259.2)">1</text>
<text x="138.4" y="261.5" transform="rotate(-90 138.4 261.5)">GNDD</text>
<text x="153.8" y="259.2" transform="rotate(180 153.8 259.2)">3</text>
<text x="160.1" y="259.2" transform="rotate(180 160.1 259.2)">1</text>
<text x="170.2" y="261.5" transform="rotate(-90 170.2 261.5)">GNDD</text>
<text x="199.9" y="262" transform="rotate(-90 199.9 262)">1</text>
<text x="29.2" y="264.3" transform="rotate(-90 29.2 264.3)">RV1</text>
<text x="60.9" y="264.3" transform="rotate(-90 60.9 264.3)">RV2</text>
<text x="92.7" y="264.3" transform="rotate(-90 92.7 264.3)">RV3</text>
<text x="124.4" y="264.3" transform="rotate(-90 124.4 264.3)">RV4</text>
<text x="156.2" y="264.3" transform="rotate(-90 156.2 264.3)">RV5</text>
<text x="32" y="272.4" transform="rotate(-90 32 272.4)">Volume 1-1k</text>
<text x="63.7" y="272.4" transform="rotate(-90 63.7 272.4)">Volume 2-1k</text>
<text x="95.5" y="272.4" transform="rotate(-90 95.5 272.4)">Volume 3-1k</text>
<text x="127.2" y="272.4" transform="rotate(-90 127.2 272.4)">Volume 4-1k</text>
<text x="159" y="272.4" transform="rotate(-90 159 272.4)">Volume 5-1k</text>
<text x="20" y="276.8" transform="rotate(-90 20 276.8)">Sine</text>
<text x="51.8" y="279.9" transform="rotate(-90 51.8 279.9)">Triangle</text>
<text x="83.5" y="279.1" transform="rotate(-90 83.5 279.1)">Square</text>
<text x="115.3" y="278" transform="rotate(-90 115.3 278)">Ramp</text>
<text x="147" y="276.6" transform="rotate(-90 147 276.6)">Saw</text>
<text x="182.6" y="277.8" transform="rotate(-90 182.6 277.8)">Pulse</text>
<text x="35.9" y="286.7" transform="rotate(-90 35.9 286.7)">A</text>
<text x="85.9" y="286.7" transform="rotate(-90 85.9 286.7)">B</text>
<text x="135.9" y="286.7" transform="rotate(-90 135.9 286.7)">C</text>
<text x="185.9" y="286.7" transform="rotate(-90 185.9 286.7)">D</text>
</g>
</svg>
